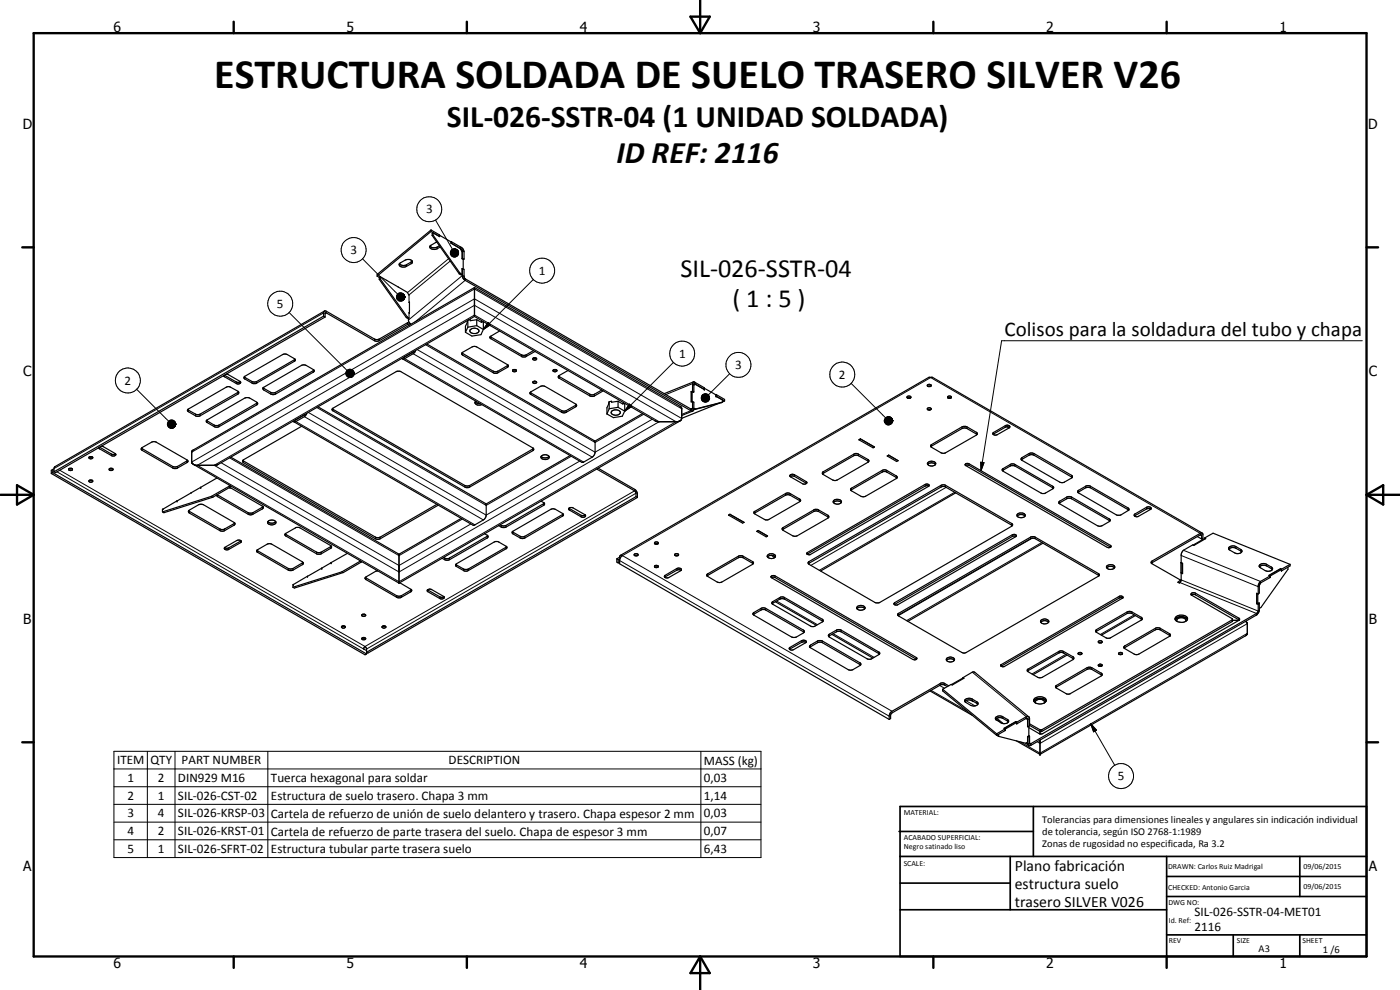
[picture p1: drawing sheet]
<svg xmlns="http://www.w3.org/2000/svg" width="420mm" height="297mm" viewBox="0 0 420 297" stroke-linecap="round" stroke-linejoin="round" font-family="sans-serif">
<g fill="none" stroke="#000" stroke-width=".35">
<path d="M119.9 79.1l1.7-1a1.38 1.38 0 0 1 2.2 .6l-.4 .4a3.3 3.3 0 0 1-2.7 1l-.8-.3zM123.7 78.4l-1.7 1a1.78 1.78 0 0 1-2.2-.2M129.1 73.8l-.1 .2a1.47 1.47 0 0 0 2.2 .6l.9-.5M129.4 69l2.5 1.5v.5l-2.5-1.5M129.4 69l-16.2 13.3v.5M129.4 69v.5M129.4 69.5l-16.2 13.3M129.7 70.7l8.1 11.5M130 70.5l8.1 11.5M130 70.5l-.3 .2M130 69.8v.7M130 69.8l-.3 .2v.7"/>
<path d="M130 69.8l1.9 1.2v-.4M131.1 72.6l-2 1.2M131.9 73.7a2.05 2.05 0 0 1-2.8 .1M131.9 70.6h.1M131.9 70.6l3.4 2M135.3 72.6v.3l2.8 1.6 .6 1.1v2l.3 .3M135.5 73h-.1M135.5 72.5v.5M135.5 72.5l-.2 .1M135.5 72.5l2.7 1.6M135.5 73l2.7 1.6M138.2 74.6l.6 .5v2.4"/>
<path d="M138.2 74.1l.7 .5 .3 .7 .1 2.4M138.2 74.1v.5M138.8 77.5l-.1 .1M138.8 77.5l.5 .2M139 77.9v2.8M139.3 77.7l-.3 .2M97.1 94.9l.1-1.4 .4-.2 .3 .1 15.1 8.5 .8-.2 8.5-4.9M97.1 94.9l.5 .2M97.1 94.9l-80.9 46.7M97.4 93.3l-80.9 46.7-.3 .6v1M97.6 95.1v-1.1l.2-.1 15.2 8.5 .8-.2 8.5-4.9M97.6 95.1l-80.9 46.7-.5-.2"/>
<path d="M113.2 82.8l.6 .4M113.8 83.8l8.2 11.5M113.8 83.2v.6M114.1 83.7l8.1 11.4M114.1 83.7l-.3 .1M114.1 83v.7M114.1 83l-.3 .2M114.1 83l2 1.2M116 84.1l3.6 2M119.5 86.1l2.7 1.6 .6 .9M122 95.3l.6 .3 .1 1 .6 .7M122.2 95.1l.6 .3"/>
<path d="M122.2 95.1l-.2 .2M122.3 96.8l.9 .4M122.3 97.3l.6 .2M122.3 96.8v.5M122.8 90.7l.1-.1-.1 3.2M122.8 90.7l.1 .1M137.8 82.2l.6 .3 .3-.2M138.1 82l.6 .3M138.1 82l-.3 .2M138.8 80.6v2.5l.8 1M138.8 82.7l.5 .1M138.8 80.6l.5 .2v2.4l.3 .5"/>
<path d="M138.8 80.6l-.1 .1M138.8 80.6l-.1 1.7M139.6 83.7v.4M139.6 83.7l67.7 39M139.6 84.1l67.7 39.1M140.4 96.1l-.7 1.8v1.8M140.4 96.1v2.1M140.4 98.2l-.7 1.5M141.1 98.9a1.68 1.68 0 0 1 2.7 .4 1.55 1.55 0 0 1-2.8-.1zM142.4 86.3l-84.4 48.7-.5 .7 .1 3.3 1.3 .6h5.7l.7-.2 77.1-44.4M142.4 86.3v8.7M142.4 86.3l61.7 35.6 .5 .6-.1 3.4-.5 .4-.8 .2-6.4-.1-54.4-31.4"/>
<path d="M143.1 95.9l-2 .3v-.3l-.6 .1M143.1 95.9l1.4 .8v-.3l.6 .3v2.1M143.1 95.9v1.8M143.1 97.7l2 1.1M143.1 97.7l-2.7 .5M145.1 98.8l-.8 1.6-2.7 .4-1.9-1.1M149.9 99.3l-2.7 1.6-.2 .3 .2 .4 9.5 5.5h1.1l2.8-1.6M67.3 112.6l3.8 2.1 1-.2M67.8 112.3h.6l3.6 2.1a.61 .61 0 0 1-.1 .8 .61 .61 0 0 1-.8-.1l-3.8-2.1-.2-.3M71.6 117.6l-11.7 6.7h-1.1l-2.5-1.4M73.4 113l11.6-6.7h1.1l2.5 1.5v.4l-.3 .2-11.4 6.7h-1.1l-2.4-1.5zM79 116.3l11.6-6.7h1.1l2.6 1.5v.4l-.3 .2-11.3 6.5-.6 .2-.8-.2-2.1-1.2-.3-.4z"/>
<path d="M88.5 107.8l-11.6 6.8h-1.1l-2.5-1.5M94.2 111l-11.7 6.8h-1.1l-2.5-1.5M120.7 107.5l.2 .2M124.2 105.4l-3 1.8M124.7 105.1l-.5 .9-2.9 1.7h-.4M128.1 103.2l50.2 29 .3 .6v2.9l-.3 1-.6 .5-2.7 1.5h-.4l-53.7-31M138.6 106l3.2-2h1.1l9.4 5.4 .3 .5-3.2 1.9-1 .2-9.6-5.4-.2-.3zM138.6 105.9l9.8 5.6 1-.1 3.1-1.8M147.1 101l9.6 5.6h1.1l2.3-1.4M154 111h-.1a.49 .49 0 0 0 .5 .6 .49 .49 0 0 0 .4-.6M154 111h.8M159.1 117.8l3.2-1.9h1.1l9.4 5.3 .2 .5-3 2-1.3 .1-9.4-5.4-.2-.2z"/>
<path d="M159.2 117.7l9.7 5.7 1.1-.2 3-1.8M160.1 114.5l-.2 .1a.53 .53 0 0 0 .6 .5 .53 .53 0 0 0 .5-.5l-.1-.1M160.1 114.5h.8M160.1 107.4h.8M160.1 107.4l-.2 .2a.62 .62 0 0 0 .6 .4 .62 .62 0 0 0 .6-.4l-.2-.2M165.9 111.1l.4-.2 .8 .1a.58 .58 0 0 1-.6 .6 .58 .58 0 0 1-.6-.5zM166.1 111h.9M167.6 112.8l9.8 5.6h.7l2.5-1.4M170.5 111.2l-2.8 1.6v.6l9.5 5.5h1.1l2.7-1.6M207.4 117.5v3.1l.4-.2M207.4 117.5l.1 .1M207.7 117.5l.4 .1"/>
<path d="M207.7 117.5l-.2 .2M207.7 117.5v3M207.8 117.3l.4 .3M207.8 117.3l-.4 .2M208.1 114.6l.5 .1M208.1 114.6l-.3 .5v2.2M208.1 114.6l-8.8 3.5M208.2 117.6l-.2 .1M208.2 115.6l.5-.3 2.7 1.6v-.4M208.6 115.2l-.4 .1v2.3M208.6 114.7l2.8 1.6v.5l-2.8-1.6M208.6 114.7v.5"/>
<path d="M211.4 116.5h.1M211.4 116.5l3.4 1.9M214.8 118.4v.5l2 1.1v.6M214.9 118.4v.5l2.6 1.4M214.9 118.4h-.1M214.9 118.4l2.6 1.4v.5M272.4 119.4h.8M272.4 118.9a.59 .59 0 0 1 .6-.1 .59 .59 0 0 1 .3 .5l-.8 .2-.3-.2zM278.3 115.5a.63 .63 0 0 1 .7-.2 .63 .63 0 0 1 .4 .5l-.8 .2-.3-.2zM278.5 115.9h.8M284.5 119.4l-.1-.1a.56 .56 0 0 1 .6-.5 .56 .56 0 0 1 .5 .5l-.1 .1M284.5 119.4h.9"/>
<path d="M26.8 137.1h.9M26.8 137.1l-.1 .2a.59 .59 0 0 0 .6 .4 .59 .59 0 0 0 .5-.5l-.1-.1M29.6 134.3l.1 .3 3.7 2.1a.81 .81 0 0 0 1.3-.4v-.2M29.9 134.2l3.7 2.1 1.1-.2M30.4 133.9l.6 .1 3.7 2.1M42.5 134.5l9.7 5.6 1.1-.1 3-1.9M42.5 134.4l3.2-1.8h1.1l9.3 5.4 .3 .5-3.1 1.9-1.1 .2-9.5-5.5-.3-.3zM56.3 122.9l11.9-6.9 .9 .1 2.5 1.5-.2 .6-11.5 6.6h-1.2l-2.3-1.4zM58 139.3l61.7 35.7M61.9 126.2l11.6-6.8h1.4l2.4 1.5v.4l-.3 .2-11.4 6.6-1.3-.1-2.3-1.3zM69.2 137.2l50.5 29.1M72.9 138.1l39.9 23.1h1.3l17-9.9"/>
<path d="M77.2 120.8l-11.6 6.8h-1.1l-2.5-1.4M88 126.4l.2 .1M88.2 126.5l53.7 31.1 .6-.1 2.6-1.5 .6-.7 .2-.7-.1-3.3M90.5 127.9l-17.4 10.1-.3 .6 40.3 23.2 1-.1 17.5-10.1M91.6 124.3l-3.1 1.7M92.1 124l-.8 1-2.5 1.5h-.6M95.4 122l50.4 29.3M99.8 122.6l40.1 23.2 1.1-.1 19.1-11.2M99.8 122.6l19.1-11.1 1.2-.1 39.8 23 .3 .5-.3 .3-18.9 10.9-1.1 .2-40-23-.3-.4zM142.6 120.6l.7 .4 .7 .1M142.8 120.4a.67 .67 0 0 0-.2 .7 .67 .67 0 0 0 .7 .4l1.3-.1M162.4 136.9a1.64 1.64 0 0 0 2.3 0"/>
<path d="M162.6 136.7a1.33 1.33 0 0 1 2.2 .7 1.57 1.57 0 0 1-2.5-.2zM171.1 136.7l-25.3 14.6M182.8 120.5l-.7 1.8v1.9M182.8 120.5v2.1M182.8 122.6l-.7 1.6M183.5 123.4a1.44 1.44 0 0 1 1.5-.5 1.44 1.44 0 0 1 1.1 1.1 1.45 1.45 0 0 1-1.5 .7 1.45 1.45 0 0 1-1.1-1.1zM185.5 120.4l1.4 .8v-.3l.6 .3v2.2M185.5 120.4l-2 .3v-.3l-.7 .1M185.5 120.4v1.8M185.5 122.2l2 1.2M185.5 122.2l-2.7 .4M187.5 123.4l-.7 1.5-2.7 .4-2-1.1"/>
<path d="M192.9 124.1l-14.4 8.3M204.1 126.3l-84.4 48.7M207.3 123.2l.5 .2M207.3 122.7v.5M207.7 122.7v.1M207.8 122.5l.4 .3M207.8 120.4v2.2l-.2 .2-.3-.1M207.8 123.4l-3.2 1.3M207.8 120.4l.4 .3v2.1M208.2 122.8l.2 .1M208.2 122.8l-.4 .6M208.2 122.5l.5 .2"/>
<path d="M208.7 122.7l-.3 .2M215.9 120.9l-11.3 4.6M216.8 120.6l-8.4 2.3M216.8 120.6l-8.1 2.1M217.5 120.3l-.7 .3M257.8 132l.4-.3 4.3 2.4-.5 .3zM258.2 131.7h.1M258.2 131.7l4.2 2.5M258.2 131.7l-.4 .3M260.6 138.6l-9.7 5.5-1-.1-3.1-1.8M260.6 138.6l.2-.4-.3-.3-3-1.7-.9-.1-9.6 5.5-.2 .6M260.7 138.6l-3.2-1.9h-1.1l-9.6 5.5"/>
<path d="M266.3 136.8l2.8 1.7 .4-.3M266.7 136.6l-.4 .2M266.7 136.6l2.8 1.6M266.7 136.6h.1M278.4 138.9a1.54 1.54 0 0 1 2.4 .2 1.37 1.37 0 0 1-1.3 .8 1.37 1.37 0 0 1-1.2-.9zM278.4 139.4a1.63 1.63 0 0 1 2.3 0M278.5 122.9h.8M278.5 122.9l-.2-.2a.59 .59 0 0 1 .6-.4 .59 .59 0 0 1 .5 .6h-.1M279.4 133.5l9.7-5.6 1.1 .2 3.1 1.9-.3 .6-9.3 5.3-1.3-.1-3-1.7zM289.8 139.2l1-.1 42.6 24.7a.74 .74 0 0 1-1.1 .4l-42.5-24.5-.2-.2zM289.8 139.7l.5-.2 .5 .1 42.5 24.6M293.2 130.3l-3.2-1.8h-1l-9.6 5.5"/>
<path d="M302.3 128.1l.5 .3M303 128.3a.53 .53 0 0 0-.1-.6 .53 .53 0 0 0-.6-.1l-4.3 2.4a.84 .84 0 0 0 1.3 .4l3.5-2M303 128.3l-.2 .1M303 128.3l-.5-.2-.8 .1-3.6 2.1M306.5 138l2.5-1.5h1.1l11.7 6.8M306.7 137.3l2.2-1.2h1.4l11.3 6.5 .2 .6-2.5 1.5h-1.1l-11.5-6.6-.3-.3zM15.4 142.1l94.1 54.4 .5-.3M15.8 140.8l-.4 .3v1M15.8 140.8l.4 .3M15.8 141.8l-.4 .3M15.8 140.8v1M15.8 141.8l94.2 54.4"/>
<path d="M20.7 140.6l-.1 .2a.56 .56 0 0 0 .6 .4 .56 .56 0 0 0 .5-.5l-.1-.1M20.7 140.6h.9M26.8 144.1h.9M26.8 144.1l-.1 .1a.53 .53 0 0 0 .6 .5 .53 .53 0 0 0 .5-.5l-.1-.1M32.8 140.7l.8-.2 .3 .3a.58 .58 0 0 1-.6 .4 .58 .58 0 0 1-.5-.5zM32.9 140.6h.9M48.9 152.8h.1M48.9 152.8h-.1v.8M53.2 150.3l-4.3 2.5M56.6 153.3l.2 .6 9.4 5.4 1.2-.1 3-1.7 .1-.5M56.6 153.2l9.8 5.7 .9-.1 3.1-1.9M56.6 153.3l3-1.9 1.1-.1 9.8 5.7"/>
<path d="M57.4 147.8v.1M63.4 148.9l.5 .3M63.4 148.9l-14.6 4.7M63.9 149.2l-14.7 4.6-.4-.2M65.1 143.4l-12 6.9M65.2 148.4l9.5 5.5h1l3.2-1.9M68.7 146.4l.8 .2 9.4 5.3 .1 .5-3.3 2h-1l-9.4-5.4-.3-.5M68.9 145.6v.2M68.9 145.8l.3 .2M68.9 145.8l-5.5 3.1M69.2 145.8v.2M69.2 146l-5.3 3.2"/>
<path d="M80.4 156.5a1.69 1.69 0 0 0 2.4 0M80.4 156.5a1.51 1.51 0 0 1 2.4 .3 1.51 1.51 0 0 1-2.5 0zM138.4 155.5l-18.7 10.8M153.8 159.5l11.8-6.8 1.1 .1 2.4 1.5v.4l-.3 .2-11.5 6.6h-1l-2.3-1.3-.3-.3zM162.4 150.4l1 .6-.3 .6-11.6 6.7a2.14 2.14 0 0 1-1.9-.6M163.4 151l-11.7 6.7-.7 .1-.9-.3M169 154.2l-11.9 6.9-.8-.1-2.6-1.4M170.6 152.6l.4-.3h.9l3.6 2.1 .3 .4a.91 .91 0 0 1-1.4 .3l-3.5-2.1zM170.8 152.5l3.8 2.2 1.1-.2M179.1 140.7l11.5 6.7 .3 .5v1.1M179.5 140.5l11.2 6.4 .6 1.1v1.3M190.9 149l.4 .3"/>
<path d="M190.9 149l-80.9 46.7 .4 .3 80.9-46.7M218.6 154.6l.5-.3 4.2 2.4-.4 .3zM219.1 154.3h.1M226.3 153.6l9.6-5.6h1.1l3.3 2.1-.3 .4-9.6 5.5-.8-.1-3-1.7zM227.1 159.4l.4-.2 2.9 1.6-.5 .3zM227.5 159.2v.1M227.5 159.2l-.4 .3M234.8 158.5l9.8-5.7 1 .2 2.9 1.6 .2 .3-.2 .5-9.4 5.4-1.2-.1-2.9-1.6zM237.1 143a.53 .53 0 0 1 .1-.6 .53 .53 0 0 1 .6-.1l.6 .1 3.5 2.1 .3 .3-.1 .2M237.1 143l3.8 2.2 1.2-.2M237.1 143l.5-.2 .8 .1 3.7 2.1M240.2 150.4l-3.2-1.9h-1.1l-9.6 5.6"/>
<path d="M248.7 155.3l-3.1-1.8-1-.2-9.7 5.6M250.1 150.8a1.59 1.59 0 0 1 2.4 0M250.2 150.2a1.33 1.33 0 0 1 2.3 .5 1.42 1.42 0 0 1-2.4-.3zM255.4 146.6l9.5-5.5h1.1l3.3 2-.3 .5-9.4 5.4-1.3-.1-2.9-1.7zM269.2 143.4l-3.2-1.8-.9-.1-9.8 5.6M278.7 145.9l-1-.1-35.4 20.5M286.8 147.9l-40.5 23.4M300.9 141.2l2.4-1.5h1.1l11.7 6.9M300.9 140.7l2.4-1.4 .9-.1 11.7 6.7 .3 .2v.4l-2.6 1.5-.9 .1-11.6-6.7-.3-.3zM303.8 157.7l-20.1-11.7h-.9l-40.2 23.2M305.3 154.3l.7-.4a1.47 1.47 0 0 1 1.7 .6 1.35 1.35 0 0 1-2 .7l-.4-.2zM305.3 154.9a1.69 1.69 0 0 1 2.3 0"/>
<path d="M317.8 150.6l2.5-1.5h1.1l11.5 6.6 .3 .2v.4l-2.4 1.4-.7 .2-.8-.2-11.3-6.5-.2-.2zM317.8 151l2.5-1.4 .9-.1 11.9 6.8M323.5 147.7l2.3-1.4h1.4l11.5 6.8M323.5 147.2l2.5-1.4h1.1l11.4 6.6 .3 .6-2.3 1.5-1.3 .1-11.7-6.8zM344.8 152.6l.5 .3M345.3 152.9l-3.7 2.1-1.1-.2M345.4 152.8l-.5-.2-.8 .1-3.6 2.1M345.4 152.8l.1-.1a.87 .87 0 0 0-1.4-.5l-3.5 2-.2 .3 .1 .3M345.4 152.8l-.1 .1M360.8 159.9l-80.9-46.7h-1.1l-92.6 53.4M67.4 164.3l3.7-2.1a.84 .84 0 0 1 1.3 .4l-3.7 2.2a.81 .81 0 0 1-1.4-.4zM72.3 162.2l-3.8 2.3-1.1-.2"/>
<path d="M77.1 165.1l9.6 5.5h1l3.3-1.8M77.2 165l3.1-1.8h1.1l9.4 5.4 .2 .5-3.1 2-1 .1-9.7-5.5zM85.5 160.2l3.3-1.9h1.1l9.4 5.4 .2 .5-3.1 2h-1.2l-9.4-5.4-.3-.2zM85.6 160.2l9.6 5.5h1.2l3-1.8M88.1 175.3l-.2 .9M99.4 168.8l-11.4 6.6M102.6 171.6l.4 .2M102.6 171.6l-14.7 4.6M103 171.8l-14.7 4.6-.4-.2M104.3 166l-5 2.8M108 168.4l.4 .3M108 168.2v.2"/>
<path d="M108 168.4l-5.4 3.2M108.4 168.4v.3M108.4 168.7l-5.4 3.1M109.6 173.3l9.6 5.5h1.1l3.2-1.9M113.4 171.3l-.6 .1-3 1.7-.3 .5 9.9 5.8 .9-.1 3-1.7 .2-.6M119.7 166.3v8.7M120 174.8l3.5 2.2M128.3 177l1.1-.2 3.9 2.4a.91 .91 0 0 1-1.3 .4l-3.7-2.1zM128.3 177l3.9 2.2h.7l.3-.2M136.8 169.4l11.9-6.9 .9 .1 2.5 1.5v.4l-.3 .2-11.6 6.7-.9-.1-2.3-1.3zM145.4 160.1l.9 .6v.6l-11.4 6.6-.8 .2-1.4-.6M146.4 160.8l-11.7 6.8h-.6l-1-.3"/>
<path d="M152 164l-11.6 6.8h-1.1l-2.5-1.5M185.1 167.7l.4 .2M185.1 167.7v1l.4 .2M185.5 167.9v1M186 167.2l.2 .1M186 167.2l-.9 .5M186 168.7l-.5 .2M186.1 167.6l-.6 .3M186.3 166.6l-.3 .6M186.3 166.6l.5 .1-.2 .1a2.11 2.11 0 0 0-.6 2.4l80.9 46.7M190.5 166.7l-.2-.2a.59 .59 0 0 1 .6-.4 .59 .59 0 0 1 .6 .5l-.2 .1M190.5 166.7h.8"/>
<path d="M196.5 163.2h.9M196.5 170.2l-.1-.2a.57 .57 0 0 1 .6-.4 .57 .57 0 0 1 .5 .5l-.1 .1M196.5 163.2l-.1-.2a.56 .56 0 0 1 .6-.4 .56 .56 0 0 1 .5 .5l-.1 .1M196.5 170.2h.9M199.5 172.7l3.6-2.1 .6-.2 .7 .3 .1 .3-.2 .2-3.6 2.1a.74 .74 0 0 1-.8 .1 .74 .74 0 0 1-.4-.7zM202.6 166.7l-.1-.2a.59 .59 0 0 1 .6-.4 .59 .59 0 0 1 .5 .5l-.1 .1M202.6 166.7h.9M204.4 171.2l-1.1-.2-3.8 2.2M212.2 172.3l9.6-5.5h1l3.3 2-.3 .5-9.3 5.4-1.3-.1-3-1.7zM226 169.2l-3.2-1.9h-1l-9.6 5.5M230.3 167.1a1.67 1.67 0 0 1 2.4 0M230.3 166.6l.7-.4h.8l.9 .6a1.31 1.31 0 0 1-1.2 .8 1.31 1.31 0 0 1-1.2-.8z"/>
<path d="M231.3 173l.5-.3 .8 .1 42.4 24.5a.53 .53 0 0 1-.1 .7 .53 .53 0 0 1-.8-.1l-42.5-24.5zM231.5 173.3h1.1l42.4 24.5M231.6 166.6l.8 .7M242.2 165.9l35.5-20.6 .7-.1 .4 .3-.1 .4-35.4 20.4a.76 .76 0 0 1-1.2-.3zM242.6 168.6l40.4-23.1h.7l20.2 11.9-.3 .5-40 23-1-.1-19.8-11.5-.3-.3zM304.8 161a.53 .53 0 0 0-.1-.7 .53 .53 0 0 0-.7 .1l-35.5 20.4-.2 .4 .1 .2M304.8 161l-35.5 20.5-.9-.1M304.9 161l-.3-.2-.8 .2-35.4 20.4M313 163l-40.6 23.4M329.8 172.8l-19.1-11.2-.8-.1-40.4 23.2M332.1 170.3a1.76 1.76 0 0 1 2.4 0M332.3 169.7a1.78 1.78 0 0 1 2.2 .3 1.36 1.36 0 0 1-1.9 .7l-.5-.5z"/>
<path d="M336.9 179.5l-.3-.2-.7 .2-35.5 20.4M337 179.5a.64 .64 0 0 0-.4-.7 .64 .64 0 0 0-.7 .1l-35.5 20.5v.5M337 179.5l-35.5 20.4h-1.1M354.3 174v.5M354.3 174l-.8 .7 .5 .2 .3-.4M354.3 174.5l-.4 .4M354.4 168.8h.1M354.4 168.8l.3 .2M354.4 168.8v3l.3 .2M354.5 172l-.2 2.5M354.6 171.9l-.1 .1M354.7 169v3"/>
<path d="M354.7 169h.1M354.9 171.8l-.2 .2M357.5 178.6l.7-.3 .6 .2 13.1 7.6M359.4 161l1.2 .7M360.6 161.7l.4-.2v-1.2l-.5-.4-15 8.7v.4l.3 .2 8.5 4.8M360.6 161.7v-1l-.3-.3-14.7 8.6M361.5 161.6l-3.4 1.9M361.5 161.6l.2 .1M361.5 161.4l.4 .2-3.6 2.1-.3-.2-2.8 1.6-.5 .6-.2 .7v2.5l.4 .1v3.1l-.4-.1M361.5 161.4v.2M361.5 161.4l2.6-1.4 23.1 9.3M368.8 164.8l.1-.2a1.86 1.86 0 0 1 2-.1l1.7 1.1"/>
<path d="M368.8 164.2a1.9 1.9 0 0 1 2.1-.2l1.5 .8a.62 .62 0 0 1 .3 .8 .62 .62 0 0 1-.7 .4h-1.3l-1.8-1-.2-.4zM377.5 178.2v2.9M377.6 178.2l-.5-.2v3.1M378 170.1a1.75 1.75 0 0 1 2.1-.3l1.7 1.1M378 169.5a1.85 1.85 0 0 1 2.1-.2l1.6 .9 .2 .4a1.49 1.49 0 0 1-2.2 .6l-1.7-1.1zM378.3 174.9l-.4 .8v2.2l-.3 .3M378.3 174.5l-.7 1v2.7M378.3 174.5v.4M378.4 174.9l-.5 .7M381.1 172.8l-2.8 1.7M381.1 173.2l.1 .1M381.1 172.8h.1"/>
<path d="M381.2 172.8l-.1 .5-2.8 1.6M384.3 170.6l-3.5 2 .3 .2M384.3 170.6v.2M384.3 170.6l.3 .2M384.5 171.2l.1 .1M384.5 170.9l-.3-.2-3.3 2M384.5 170.9l-3.3 1.9M384.5 170.9l.1 .3M384.6 170.8v.5M386.5 170.2v.6l-8.1 11.5-.5 .2M387.2 169.3l-2.6 1.5M387.2 169.3v.5l-2.6 1.5"/>
<path d="M102.6 187.9h.9M102.6 187.9l-.1 .1a.53 .53 0 0 0 .5 .5 .53 .53 0 0 0 .6-.5l-.1-.1M108.5 191.6a.7 .7 0 0 1 1.3 .1l-.4 .2h-.5zM108.5 184.5l.4-.2 .8 .1a.58 .58 0 0 1-.6 .6 .58 .58 0 0 1-.6-.5zM108.7 184.4h.8M108.7 191.4h.8M110 195.2l-.9-.5 .4-.7 .5 .7v1.5M114.8 187.9h.8M114.8 187.9a.48 .48 0 0 0 .2 .6 .48 .48 0 0 0 .6-.2l.2-.1-.2-.3M226 184l2.5-1.5h1.1l11.5 6.6 .2 .6-2.3 1.4h-1.4l-11.3-6.5-.3-.2zM226.1 184.4l2.4-1.5h1.1l11.7 6.8M231.7 180.7l2.7-1.6h.7l11.7 6.7 .2 .5-2.5 1.6-.9 .1-11.7-6.7-.2-.2z"/>
<path d="M231.7 181.1l2.7-1.5 1 .1 11.6 6.8M232.7 180.6l12.3 7M241.9 192.8l-3.9 2.2-1.1-.2M241.9 192.8l.1-.4-.2-.2h-1.2l-3.7 2.2v.4M241.9 192.8l-.5-.2-.8 .1-3.6 2.1M243 193.8l2.4-1.5h1.4l11.3 6.6 .2 .6-2.5 1.5h-1.1l-11.5-6.6-.2-.2zM243 194.2l2.5-1.5h1.1l11.7 6.8M248.7 190.9l2.5-1.4 .8-.1 11.9 6.9M248.9 190.3l2.3-1.3h1.1l11.4 6.6 .3 .2v.4l-2.6 1.5h-1l-11.5-6.6-.3-.3zM249.7 190.3l12.2 7.1M257.2 182.1a1.32 1.32 0 0 1 1.3-.5 1.32 1.32 0 0 1 1.1 .9 1.51 1.51 0 0 1-2.5-.1zM257.2 182.6a1.63 1.63 0 0 1 2.3 0"/>
<path d="M269.5 184.1l40.4-23.1 .8 .2 19.2 11.2-.3 .5-40.1 23.1-.9-.3-18.9-10.9-.3-.3zM284 198.1a1.69 1.69 0 0 1 2.4 0M284.2 197.5a1.41 1.41 0 0 1 2.3 .5 1.4 1.4 0 0 1-2.5-.2zM312.3 186.7a1.69 1.69 0 0 1 2.4 0M312.5 186.1a1.41 1.41 0 0 1 2.2 .5 1.42 1.42 0 0 1-2.4-.2zM320.2 196.6l-10.2 5.8M322.2 197.7l-3-1.8-1.2-.1-9.6 5.6M323.7 196.3h.9M323.7 196.3l-.2-.2a.65 .65 0 0 1 .6-.4 .65 .65 0 0 1 .6 .4l-.1 .2M328.8 189.1l9.6-5.6h1.1l3 1.7 .3 .4-.1 .4-9.8 5.5-.8-.1-3-1.7-.3-.2zM329.8 192.3h.8l.2 .4-.3 .2h-.6l-.3-.2zM329.8 192.8h.8"/>
<path d="M329.8 199.9l-.1-.1a.53 .53 0 0 1 .5-.5 .53 .53 0 0 1 .5 .5l-.1 .1M329.8 199.9h.8M335.9 196.3h.8M335.9 196.3h-.2a.55 .55 0 0 1 .6-.6 .55 .55 0 0 1 .5 .6h-.1M337.3 194l9.6-5.6h1.1l3 1.7 .3 .4-.2 .3-9.5 5.5h-1.2l-3-1.8zM340.7 184.7l-10.2 5.9M342.7 185.9l-3-1.8-1-.2-9.8 5.7M351.2 190.8l-3.2-1.9h-1.1l-9.6 5.6M352.7 185.9a2.37 2.37 0 0 1 3.7 0M353 185a2.54 2.54 0 0 1 3.4 .4 1.74 1.74 0 0 1-2.5 1.2l-1.2-.6-.1-.4zM353.3 186.4a.86 .86 0 0 1 .2-.9 .86 .86 0 0 1 .9-.2 1.01 1.01 0 0 1 1.4 1.1M369.9 186.1h1.9"/>
<path d="M369.9 185.8l-57.2 33.1-.5 .1-3.2-1.8M371.8 186.1l-58.8 34-1 .1-3.2-1.9M371.9 186.1l.1-.4-.2-.2-13-7.5a.78 .78 0 0 0-.8-.2 .78 .78 0 0 0-.5 .6l12.3 7.2 .1 .8-57.2 33.1h-.6M371.9 186.1h-.1M373.8 186.4l.5 .7v2.9l-.5 .8-61.7 35.6M377.1 184.1v.4M377.1 184.1l-67.7 39M377.1 184.5l-67.7 39.1M377.1 181.1l.5 .2M377.2 181l.3 .1M377.3 181l-.2 .1M377.6 183.3l-.5 .8"/>
<path d="M377.6 181.3v2M377.7 181h.2M377.9 181l-.4 .1M377.9 183l-.3 .3M377.9 183l-.1 .7-.7 .8M377.9 181v2M377.9 181l-.3 .3M279.1 207.3l12.8 7.4M282.9 206.8v.5l16.2 13.3M282.9 206.8l16.2 13.4M284.3 206l-1.1-.6-1.1 .2-14.5 8.4-.3 .5v1.1l-.4 .3M284.8 205.8l-1.4-.8h-1.1l-14.8 8.5-.6 1.1v1.3"/>
<path d="M289 203.3l2.8-1.6h.8l16.2 13.4M289 203.3l.3 .2-3.5 2-.4-.1-2.5 1.4M289 203.3v.2M289.1 203.6l-.1-.1-3.5 1.9M289.6 210.5a1.75 1.75 0 0 1 2.1-.3l1.7 1.1M289.6 209.9a1.96 1.96 0 0 1 2.1-.2l1.8 1.2a1.47 1.47 0 0 1-2.2 .7l-1.6-.9-.2-.3zM291.3 210.1l.7 .4M292 210.4v.1M292.1 210.4l-.1 .1M298.8 215.8a1.06 1.06 0 0 1 .5-1 1.06 1.06 0 0 1 1.2 .1l2 1.1 .2 .6M298.8 215.8l.9-.5a3.3 3.3 0 0 1 2.6 1l.4 .3M298.8 215.8l1.7 1.1"/>
<path d="M298.9 215.6l1.6 1.3M301.7 218.7v.5l-2.6 1.4M301.7 218.7l-2.6 1.5M301.7 218.7h.1M301.7 219.1h.1M301.7 219.1v.1M302.7 216.6a1.8 1.8 0 0 1-2.2 .3M304.9 216.5l-3.6 2 .4 .2M304.9 216.5v.2M304.9 216.5l.3 .2M305.1 217.1l.1 .1M305.1 216.8l-3.4 1.9"/>
<path d="M305.1 216.8l-.3-.2-3.4 2M305.1 216.8v.3M305.2 216.7v.5M307.9 215.6l.5 .3 .1 2.1M308 215.5l.4 .1 .1 .2v2.2M308 215.1h.8M308 215.1l-2.8 1.6M308 215.5l-2.8 1.7M308 215.1v.4M308.3 201l9.7-5.6 1.2 .1 2.8 1.6 .3 .3-.3 .5-9.4 5.4-1.2-.1-3-1.7zM308.4 217.9l.1 .1M308.8 215.1l.2 .5v2.2l-.5 .2"/>
<path d="M308.8 217.9v2.9M309 217.6l3.1 1.9M310.3 210.4a2.45 2.45 0 0 1 3.6 0M310.5 209.5a2.33 2.33 0 0 1 3.5 .6 2.22 2.22 0 0 1-3.7 .3l-.1-.3zM310.8 210.9a.79 .79 0 0 1 .9-1.1h.8l.7 .3 .3 .3-.1 .5M312.1 219.5v.7M316.9 205.7l9.7-5.5 1 .1 3.2 2-.3 .5-9.4 5.4h-1l-3.2-1.8zM330.7 202.6l-3.2-1.9h-1.1l-9.5 5.6M299.1 220.2v.4M299.4 220.5v.3l.3 .1M299.7 220.3v.6M305 222.3l7.1 4.1"/>
<path d="M307.9 223l.7 .6M308.4 221l.1 .1M308.5 221.1l.1 2.4 .4 .3 .4-.2M308.8 220.7l.2 .2M308.8 220.8l-.4 .2v1.7l-.6 .3-8.1-2.1M309 223l-.5 .2M309 220.9v2.3M309 220.9l-.5 .2M309 223.2h.1M309.4 223.1v.5M309.4 223.1l-.3 .1M312.1 222v4.4"/>
</g>
<g fill="none" stroke="#000" stroke-width=".3">
<path d="M108.8 77.6l10.5 10.6M122 79.4v.5M123.4 78.6v.5M130.7 66l5.1 8.8M131.2 74.1v.5M134.6 77.6l-12.3 10.2M135.1 78.3l-12.4 10.2M135.2 75.7l2.4 .2-2.4 .1zM135.2 76l2.4-.1-2.4 .4zM135.2 75.9h2.4M135.2 75.5l2.4 .4-2.4-.2zM135.2 76.3l2.4-.4-2.3 .6z"/>
<path d="M135.3 75.2l2.3 .7-2.4-.4zM135.3 76.5l2.3-.6-2.1 .9zM135.5 75l.2-.2 1.9 1.1zM135.5 75l2.1 .9-2.3-.7zM135.5 76.8l2.1-.9-1.9 1zM135.7 74.8l.2-.1 1.7 1.2zM135.7 76.9l1.9-1-1.7 1.1zM135.9 74.7l.3-.1 1.4 1.3zM135.9 77l1.7-1.1-1.4 1.2zM136.2 74.6h.3l1.1 1.3zM136.2 77.1l1.4-1.2-1.1 1.2zM136.5 74.6l.2 .1 .9 1.2z"/>
<path d="M136.7 74.7l.9 1.2zM137 74.8l.6 1.1zM137.2 74.9l.4 1zM137.4 75.1l.2 .8zM137.5 75.4l.1 .5zM137.6 75.9l-.9 1.2h-.2zM137.6 75.9l-.9 1.2zM137.6 75.9l-.6 1.1zM137.6 75.9l-.4 .9zM137.6 75.9l-.2 .7zM137.6 75.9l-.1 .5zM137.6 75.9v.3z"/>
<path d="M138.2 74.6v.1M138.6 75.4l.7 .1M86.8 93.8l17.4 17.4M97.1 93.9l-80.9 46.7M97.9 93.9l-.3 .2M119 89l2.5 .1-2.5 .1zM119 89.2l2.5-.1-2.5 .4zM119 89.1h2.5M119 88.7l2.5 .4-2.5-.1zM119 89.5l2.5-.4-2.3 .7zM119.2 88.5l2.3 .6-2.5-.4zM119.2 89.8l2.3-.7-2.2 .9z"/>
<path d="M119.3 88.3l.2-.2 2 1zM119.3 88.3l2.2 .8-2.3-.6zM119.3 90l2.2-.9-2 1.1zM119.5 88.1l.2-.2 1.8 1.2zM119.5 90.2l2-1.1-1.8 1.2zM119.7 87.9h.3l1.5 1.2zM119.7 90.3l1.8-1.2-1.5 1.2zM120 87.9h.3l1.2 1.2zM120 90.3l1.5-1.2-1.2 1.2zM120.3 87.9h.3l.9 1.2zM120.6 87.9l.9 1.2zM120.8 88l.7 1.1z"/>
<path d="M121 88.2l.5 .9zM121.2 88.3l.3 .8zM121.4 88.6l.1 .5zM121.5 89.1l-.9 1.2h-.3zM121.5 89.1l-.9 1.2zM121.5 89.1l-.7 1.1zM121.5 89.1l-.5 1zM121.5 89.1l-.3 .8zM121.5 89.1l-.1 .6zM121.5 89.1l-.1 .3zM122.8 88.6v2.1M122.8 93.8l-.2 1.8"/>
<path d="M138.8 82.7l-16.2 13.3M139.6 84.1l-15.1 12.5M146.5 96.7l.7 .8-2.1 1.3zM160.1 83.9l-15 14.9M41 116.8l9.6 9.6M67.3 112.6v.4M70.9 114.6v.5M71.4 117.7v.5M73.5 113.2v.5M75.6 114.5v.4M77 114.5v.4M79.2 116.5v.5"/>
<path d="M81.3 117.7v.5M82.7 117.7v.5M88.3 107.9v.5M94 111.2v.5M103.8 111.9l2.5 .2-2.5 .1zM103.8 112.2l2.5-.1-2.5 .3zM103.8 112h2.5M103.8 111.6l2.5 .5-2.5-.2zM103.8 112.4l2.5-.3-2.3 .6zM104 111.4l2.3 .7-2.5-.5zM104 112.7l2.3-.6-2.2 .8zM104.1 111.2l.2-.2 2 1.1z"/>
<path d="M104.1 111.2l2.2 .9-2.3-.7zM104.1 112.9l2.2-.8-2 1zM104.3 111l.3-.1 1.7 1.2zM104.3 113.1l2-1-1.7 1.1zM104.6 110.9l.2-.1 1.5 1.3zM104.6 113.2l1.7-1.1-1.5 1.2zM104.8 110.8h.3l1.2 1.3zM104.8 113.3l1.5-1.2-1.2 1.2zM105.1 110.8h.3l.9 1.3zM105.4 110.8l.2 .1 .7 1.2zM105.6 110.9l.7 1.2zM105.8 111.1l.5 1z"/>
<path d="M106 111.3l.3 .8zM106.2 111.5l.1 .6zM106.3 112.1l-.9 1.1-.3 .1zM106.3 112.1l-.9 1.1zM106.3 112.1l-.7 1.1zM106.3 112.1l-.5 .9zM106.3 112.1l-.3 .7zM106.3 112.1l-.1 .5zM106.3 112.1l-.1 .2zM112.4 101.7v.5M113.8 101.7v.5M121.4 107.1h.1"/>
<path d="M121.4 107.6l53.8 31M123.9 105.6l.1 .1M124 106.1l53.7 31.1M125.2 104.9l53.4 30.8 17.2-9.9M127.7 103.4l50.9 29.4 14.6-8.5M138.8 106v.6M147.4 101.1v.5M148 111.4v.4M149.4 111.4v.4M152.3 109.7v.5M156.5 106.5v.4M157.9 106.5v.4"/>
<path d="M159.3 117.9v.5M167.8 113v.5M177 118.3v.5M178.4 118.3v.5M202.1 108.8l-14.6 14.6M207.5 117.7v2.9M208.6 115.2l-.4 .2-.4-.3-8 3.3M210.5 119.3l2.4 .1-2.4 .1zM210.5 119.5l2.4-.1-2.4 .4zM210.5 119.4h2.4M210.5 119l2.4 .4-2.4-.1zM210.5 119.8l2.4-.4-2.3 .7z"/>
<path d="M210.6 118.7l2.3 .7-2.4-.4zM210.8 118.5l.2-.1 1.9 1zM210.8 118.5l2.1 .9-2.3-.7zM211 118.4l.2-.2 1.7 1.2zM211.2 118.2h.3l1.4 1.2zM211.5 118.2h.2l1.2 1.2zM211.7 118.2h.3l.9 1.2zM212 118.2l.3 .1 .6 1.1zM212.3 118.3l.6 1.1zM212.5 118.4l.4 1zM212.7 118.7l.2 .7zM212.8 118.9l.1 .5z"/>
<path d="M212.9 119.4l-.9 1.2h-.3zM212.9 119.4l-.6 1.1-.3 .1zM212.9 119.4l-.6 1.1zM212.9 119.4l-.4 1zM212.9 119.4l-.2 .7zM212.9 119.4l-.1 .5zM212.9 119.4v.3zM219 112.1l-6.5 6.4M255.4 115l10.4 10.3M408.8 102.2h-108.2l-6.2 39M29.9 134.2v.5M33.4 136.2v.5"/>
<path d="M42.7 134.6v.5M50.2 127.1l2.5 .2-2.5 .1zM50.2 127.4l2.5-.1-2.4 .4zM50.2 127.3h2.5M50.3 126.9l2.4 .4-2.5-.2zM50.3 127.7l2.4-.4-2.3 .6zM50.4 126.6l2.3 .7-2.4-.4zM50.4 127.9l2.3-.6-2.1 .8zM50.6 126.4l.2-.2 1.9 1.1zM50.6 126.4l2.1 .9-2.3-.7zM50.6 128.1l2.1-.8-1.9 1zM50.8 126.2l.2-.1 1.7 1.2z"/>
<path d="M50.8 128.3l1.9-1-1.7 1.1zM51 126.1l.3-.1 1.4 1.3zM51 128.4l1.7-1.1-1.4 1.2zM51.3 126h.3l1.1 1.3zM51.3 128.5l1.4-1.2-1.1 1.2zM51.6 126l.2 .1 .9 1.2zM51.8 126.1l.9 1.2zM51.8 140v.4M52.1 126.2l.6 1.1zM52.3 126.3l.4 1zM52.5 126.5l.2 .8zM52.6 126.7l.1 .6z"/>
<path d="M52.7 127.3l-.9 1.2h-.2zM52.7 127.3l-.9 1.2zM52.7 127.3l-.6 1.1zM52.7 127.3l-.4 .9zM52.7 127.3l-.2 .7zM52.7 127.3l-.1 .5zM52.7 127.3v.3zM53.3 140v.4M56.1 138.3v.5M56.5 123.1v.4M58.7 124.2v.6M59.2 139.6l83.2-48 60.5 34.9-83.2 48z"/>
<path d="M60.1 124.2v.6M62.2 126.3v.5M64.3 139.6l78.1-45.1 55.4 32-78.1 45.1zM64.3 127.6v.4M65.7 127.6v.4M66.4 138.9l53.3 30.8 21.6-12.5M68.9 137.4l50.8 29.3 19.1-11M73.1 138.3v.5M77 121v.5M88.7 125.9l.1 .1M88.8 126.5l53.7 31M91.3 124.5h.1"/>
<path d="M91.3 125l53.8 31M92.5 123.7l53.4 30.9 28.1-16.3M95.1 122.3l50.8 29.3 25.5-14.7M99.9 122.8v.5M159.9 134.7v.5M168.6 123.2v.5M170 123.2v.5M172.8 121.6v.4M188.9 121.2l.7 .8-2.1 1.4zM204.6 125.6l-62.2-35.9-84.9 48.9M204.6 122.6l-62.2-35.9-84.9 49M207.3 123.2l-2.7 1.1"/>
<path d="M207.8 122.5l-.5 .2M210.6 120.1l2.3-.7-2.1 .9zM210.8 120.3l2.1-.9-1.9 1zM211 120.4l1.9-1-1.7 1.2zM211.2 120.6l1.7-1.2-1.4 1.2zM211.5 120.6l1.4-1.2-1.2 1.2zM256.2 136.3v.4M257.6 136.3v.4M260.5 137.9v.4M265.4 126.1l2.5 .1-2.5 .2zM265.4 126.4l2.5-.2-2.4 .5zM265.4 126.2h2.5"/>
<path d="M265.5 125.9l2.4 .3-2.5-.1zM265.5 126.7l2.4-.5-2.3 .7zM265.6 125.6l2.3 .6-2.4-.3zM265.6 126.9l2.3-.7-2.1 .9zM265.8 125.4l.2-.2 1.9 1zM265.8 125.4l2.1 .8-2.3-.6zM265.8 127.1l2.1-.9-1.9 1.1zM266 125.2l.2-.1 1.7 1.1zM266 127.3l1.9-1.1-1.7 1.2zM266.2 125.1l.2-.1 1.5 1.2zM266.2 127.4l1.7-1.2-1.5 1.3zM266.4 125h.3l1.2 1.2z"/>
<path d="M266.4 127.5l1.5-1.3-1.2 1.3zM266.7 125l.3 .1 .9 1.1zM267 125.1l.9 1.1zM267.2 125.1l.7 1.1zM267.5 125.3l.4 .9zM267.6 125.5l.3 .7zM267.8 125.7l.1 .5zM267.9 126.2l-1.2 1.3zM267.9 126.2l-.9 1.2zM267.9 126.2l-.7 1.1zM267.9 126.2l-.4 1zM267.9 126.2l-.3 .8z"/>
<path d="M267.9 126.2l-.1 .6zM267.9 126.2v.3zM279.6 133.4v.5M288.7 128.1v.5M290.2 128.1v.5M290.8 139.1v.5M293 129.7v.5M294.3 138.7l1 .1-.9 2.4zM298.2 129.8v.4M301.7 127.7v.5M303.2 139.4v.4M304.6 139.4v.4"/>
<path d="M306.7 137.3v.5M308.9 136.1v.5M310.3 136.1v.5M17.1 141.6l92 53.1M17.9 141.1l91.6 52.9 80.9-46.7M56.8 153.4v.5M65.3 148.5v.5M66 158.7v.5M67.4 158.7v.5M70.3 157.1v.5M74.5 153.8v.5M75.9 153.8v.5"/>
<path d="M78.7 152.2v.5M139.5 145.7v.4M141 145.7v.4M150.4 157.6v.6M151.8 157.6v.6M154 159.7v.5M163.1 151.1v.5M168.8 154.4v.5M170.9 152.6v.4M174.4 154.6v.5M190.9 148l-80.9 46.7M226.6 153.4v.5"/>
<path d="M235 158.3v.5M235.7 148.1v.5M237.1 148.1v.5M238.4 142.4v.5M240 149.7v.5M241.9 144.5v.4M244.3 153v.5M245.6 153v.5M247 141.6v.4M248.5 154.6v.5M255.6 146.5v.4M264.7 141.1v.5"/>
<path d="M266.1 141.1v.5M269 142.8v.5M277.7 145.3v.5M282.4 145.6v.5M283.8 145.6v.5M284 146.2l-40.6 23.4M286.5 147.7l-40.6 23.4M301.1 140.6v.5M303.6 157.1v.5M315.9 145.9v.4M318 150.4v.5M320.2 149.1v.5"/>
<path d="M321.6 142.6v.5M321.6 149.1v.5M323.7 147.1v.5M325.8 145.9v.4M327.2 145.9v.4M332.9 155.7v.5M338.5 152.4v.5M340.6 154.2v.5M344.1 152.2v.5M68.7 164.4v.4M72.2 162.3v.5M77.3 165.3v.4"/>
<path d="M85.8 160.4v.4M86.5 170.6v.5M87.9 170.6v.5M90.8 168.9v.5M95 165.7v.5M96.4 165.7v.5M99.3 164v.5M109.8 173.4v.5M112.7 161.2v.5M114.1 161.2v.5M119 178.7v.5M120.5 178.7v.5"/>
<path d="M123.3 177.1v.5M128.4 177v.5M132 179.1v.5M133.5 167.4v.5M134.9 167.4v.5M137 169.5v.5M139.1 170.7v.5M140.5 170.7v.5M146.2 160.9v.5M151.8 164.2v.5M156.1 160.9v.5M157.5 160.9v.5"/>
<path d="M186 168.2l80.9 46.7M199.6 172.6v.5M203.1 170.6v.5M212.4 172.2v.4M221.6 166.9v.4M223 166.9v.4M225.8 168.5v.5M232.6 172.8v.5M234 179.3v.4M235.4 179.3v.4M242.3 165.8v.4M242.8 168.5v.5"/>
<path d="M303.8 160.4v.6M309.3 161.2v.4M309.8 161.5l-40.2 23.2M310.7 161.2v.4M312.7 162.8l-40.6 23.4M329.6 172.1v.5M333.2 163.6v.5M335.9 178.9v.6M345.8 168.3v.5M354.1 174.8l23 9.3M354.5 174l23.1 9.3M354.5 166.7l23.1 9.3 .3-.3"/>
<path d="M355.2 165.1l23.1 9.4M358.8 178v.5M360.2 160l-80.9-46.7-92.5 53.4 80.9 46.7M360.2 160.5l.4 .2M370.9 164v.5M372.4 164.8v.5M377.2 178.1v2.9M380.1 169.3v.5M381.5 170.1v.5M226.3 183.8v.5M228.4 182.5v.5M229.8 182.5v.5"/>
<path d="M231.9 180.5v.5M233.1 180.3l12.3 7.2M237.1 194.3v.4M240.6 192.2v.5M241.1 189.1v.5M243.2 193.5v.6M245.4 192.3v.5M246.8 185.8v.5M246.8 192.3v.5M248.9 190.3v.5M250 190.1l12.3 7.1M251 189.1v.5"/>
<path d="M252.4 189.1v.5M258.1 198.9v.5M263.7 195.6v.5M268.5 180.8v.6M269.7 184v.5M275 197.3v.5M300.5 199.4v.5M317.8 195.5v.4M319.2 195.5v.4M319.9 196.3l-10.2 5.9M322 197.1v.5M329.1 188.9v.5"/>
<path d="M337.6 193.8v.5M338.3 183.6v.5M339.7 183.6v.5M340.4 184.5l-10.2 5.9M342.5 185.2v.5M346.7 188.5v.5M348.2 188.5v.5M351 190.1v.5M369.8 186v.5M371.8 185.5v.5M374.3 190l-62.2 36-5.8-3.4M374.3 187.1l-62.2 36-.8-.6"/>
<path d="M279.4 207.1l10.8 6.3M282 205.7l1.5 .8M282.1 205.1v.5M283.5 205.1v.5M289.9 210.2l2.7 1.6M291.7 209.7v.5M291.8 201.7l16.2 13.4M293.1 210.6v.4M299.2 215.5l1.9 1.6M300.9 215.1v.4M302.3 215.9v.4M308.1 215.5l.4 .3 .5-.2"/>
<path d="M308.6 200.7v.5M312.1 218.9v.6M312.7 218.9v.6M317.1 205.7v.4M326.3 200.3v.5M327.4 217.2l1.7 1.9-.9 .5zM327.4 217.2l7.1 12.4M327.6 200.3v.5M330.5 202v.5M34.2 225.4h194.2v31.9h-194.2zM34.2 230.7h194.2M34.2 236.1h194.2"/>
<path d="M44.2 225.4v31.9M52.5 225.4v31.9M80.4 225.4v31.9M210.3 225.4v31.9M308.1 222.8l.4 .4M309 222.8l.4 .3M34.2 241.3h194.2M34.2 246.7h194.2M34.2 252h194.2"/>
<circle cx="106.1" cy="75" r="3.7"/>
<circle cx="128.8" cy="62.8" r="3.7"/>
<circle cx="84.1" cy="91.1" r="3.8"/>
<circle cx="162.7" cy="81.2" r="3.8"/>
<circle cx="38.4" cy="114.2" r="3.8"/>
<circle cx="204.7" cy="106.1" r="3.7"/>
<circle cx="221.6" cy="109.5" r="3.8"/>
<circle cx="252.8" cy="112.4" r="3.7"/>
<circle cx="336.4" cy="232.9" r="3.8"/>
</g>
<g fill="#000">
<circle cx="122.8" cy="93.8" r=".18"/>
<circle cx="211.4" cy="116.8" r=".18"/>
<circle cx="214.9" cy="118.9" r=".18"/>
<circle cx="53.1" cy="150.3" r=".18"/>
<circle cx="60.2" cy="146.2" r=".18"/>
<circle cx="88" cy="175.4" r=".18"/>
<circle cx="92.3" cy="172.9" r=".18"/>
<circle cx="96.6" cy="170.5" r=".18"/>
<circle cx="99.3" cy="168.8" r=".18"/>
<circle cx="99.4" cy="168.8" r=".18"/>
<circle cx="312.1" cy="226.4" r=".18"/>
</g>
<g fill="none" stroke="#000" stroke-width=".71">
<path d="M10.1 9.9h400v277.1h-400zM70.1 6.5v3.4M140.1 6.5v3.4M207.2 5h5.8l-2.9 4.9zM210.1 0v9.9M280.1 6.5v3.4M350.1 6.5v3.4M6.7 74.2h3.4M410.1 74.2h3.5M.1 148.5h10M5.1 145.6l5 2.9-5 2.9zM410.1 148.5h10"/>
<path d="M410.1 148.5l5-2.9v5.8zM6.7 222.7h3.4M410.1 222.7h3.5M70.1 287v3.4M140.1 287v3.4M210.1 287v10M210.1 287l2.9 5h-5.8zM280.1 287v3.4M350.1 287v3.4"/>
</g>
<g fill="none" stroke="#000" stroke-width=".51">
<path d="M269.8 249.5h40.3M270.1 242h140v45h-140zM270.1 257h140M303.2 257v16M310.1 242v15M350.1 257v30M390.1 257v12M270.1 265h33.1M270.1 273h80M350.1 269h60M350.1 263h60M350.1 280.5h60"/>
<path d="M370.1 280.5v6.5M390.1 280.5v6.5"/>
</g>
<g fill="#000">
<path d="M137.5 75.4l.1 .5zM137.4 75.1l.2 .8zM137.2 74.9l.4 1zM137 74.8l.6 1.1zM136.7 74.7l.9 1.2zM136.5 74.6l.2 .1 .9 1.2zM136.2 74.6h.3l1.1 1.3zM135.9 74.7l.3-.1 1.4 1.3zM135.7 74.8l.2-.1 1.7 1.2zM135.5 75l.2-.2 1.9 1.1zM135.5 75l2.1 .9-2.3-.7zM135.3 75.2l2.3 .7-2.4-.4z"/>
<path d="M135.2 76.3l2.4-.4-2.3 .6zM135.3 76.5l2.3-.6-2.1 .9zM135.5 76.8l2.1-.9-1.9 1zM135.7 76.9l1.9-1-1.7 1.1zM135.9 77l1.7-1.1-1.4 1.2zM136.2 77.1l1.4-1.2-1.1 1.2zM137.6 75.9l-.9 1.2h-.2zM137.6 75.9l-.9 1.2zM137.6 75.9l-.6 1.1zM137.6 75.9l-.4 .9zM137.6 75.9l-.2 .7zM137.6 75.9l-.1 .5z"/>
<path d="M137.6 75.9v.3zM121.4 88.6l.1 .5zM121.2 88.3l.3 .8zM121 88.2l.5 .9zM120.8 88l.7 1.1zM120.6 87.9l.9 1.2zM120.3 87.9h.3l.9 1.2zM120 87.9h.3l1.2 1.2zM119.7 87.9h.3l1.5 1.2zM119.5 88.1l.2-.2 1.8 1.2zM119.3 88.3l.2-.2 2 1zM119.3 88.3l2.2 .8-2.3-.6z"/>
<path d="M119.2 88.5l2.3 .6-2.5-.4zM119 89.5l2.5-.4-2.3 .7zM119.2 89.8l2.3-.7-2.2 .9zM119.3 90l2.2-.9-2 1.1zM119.5 90.2l2-1.1-1.8 1.2zM119.7 90.3l1.8-1.2-1.5 1.2zM120 90.3l1.5-1.2-1.2 1.2zM121.5 89.1l-.9 1.2h-.3zM121.5 89.1l-.9 1.2zM121.5 89.1l-.7 1.1zM121.5 89.1l-.5 1zM121.5 89.1l-.3 .8z"/>
<path d="M121.5 89.1l-.1 .6zM121.5 89.1l-.1 .3zM146.5 96.7l.7 .8-2.1 1.3zM106.2 111.5l.1 .6zM106 111.3l.3 .8zM105.8 111.1l.5 1zM105.6 110.9l.7 1.2zM105.4 110.8l.2 .1 .7 1.2zM105.1 110.8h.3l.9 1.3zM104.8 110.8h.3l1.2 1.3zM104.6 110.9l.2-.1 1.5 1.3zM104.3 111l.3-.1 1.7 1.2z"/>
<path d="M104.1 111.2l.2-.2 2 1.1zM104.1 111.2l2.2 .9-2.3-.7zM104 111.4l2.3 .7-2.5-.5zM103.8 112.4l2.5-.3-2.3 .6zM104 112.7l2.3-.6-2.2 .8zM104.1 112.9l2.2-.8-2 1zM104.3 113.1l2-1-1.7 1.1zM104.6 113.2l1.7-1.1-1.5 1.2zM104.8 113.3l1.5-1.2-1.2 1.2zM106.3 112.1l-.9 1.1-.3 .1zM106.3 112.1l-.9 1.1zM106.3 112.1l-.7 1.1z"/>
<path d="M106.3 112.1l-.5 .9zM106.3 112.1l-.3 .7zM106.3 112.1l-.1 .5zM106.3 112.1l-.1 .2zM212.8 118.9l.1 .5zM212.7 118.7l.2 .7zM212.5 118.4l.4 1zM212.3 118.3l.6 1.1zM212 118.2l.3 .1 .6 1.1zM211.7 118.2h.3l.9 1.2zM211.5 118.2h.2l1.2 1.2zM211.2 118.2h.3l1.4 1.2z"/>
<path d="M211 118.4l.2-.2 1.7 1.2zM210.8 118.5l.2-.1 1.9 1zM210.8 118.5l2.1 .9-2.3-.7zM210.6 118.7l2.3 .7-2.4-.4zM210.5 119.8l2.4-.4-2.3 .7zM210.6 120.1l2.3-.7-2.1 .9zM210.8 120.3l2.1-.9-1.9 1zM211 120.4l1.9-1-1.7 1.2zM211.2 120.6l1.7-1.2-1.4 1.2zM211.5 120.6l1.4-1.2-1.2 1.2zM212.9 119.4l-.9 1.2h-.3zM212.9 119.4l-.6 1.1-.3 .1z"/>
<path d="M212.9 119.4l-.6 1.1zM212.9 119.4l-.4 1zM212.9 119.4l-.2 .7zM212.9 119.4l-.1 .5zM212.9 119.4v.3zM52.6 126.7l.1 .6zM52.5 126.5l.2 .8zM52.3 126.3l.4 1zM52.1 126.2l.6 1.1zM51.8 126.1l.9 1.2zM51.6 126l.2 .1 .9 1.2zM51.3 126h.3l1.1 1.3z"/>
<path d="M51 126.1l.3-.1 1.4 1.3zM50.8 126.2l.2-.1 1.7 1.2zM50.6 126.4l.2-.2 1.9 1.1zM50.6 126.4l2.1 .9-2.3-.7zM50.4 126.6l2.3 .7-2.4-.4zM50.3 127.7l2.4-.4-2.3 .6zM50.4 127.9l2.3-.6-2.1 .8zM50.6 128.1l2.1-.8-1.9 1zM50.8 128.3l1.9-1-1.7 1.1zM51 128.4l1.7-1.1-1.4 1.2zM51.3 128.5l1.4-1.2-1.1 1.2zM52.7 127.3l-.9 1.2h-.2z"/>
<path d="M52.7 127.3l-.9 1.2zM52.7 127.3l-.6 1.1zM52.7 127.3l-.4 .9zM52.7 127.3l-.2 .7zM52.7 127.3l-.1 .5zM52.7 127.3v.3zM188.9 121.2l.7 .8-2.1 1.4zM267.8 125.7l.1 .5zM267.6 125.5l.3 .7zM267.5 125.3l.4 .9zM267.2 125.1l.7 1.1zM267 125.1l.9 1.1z"/>
<path d="M266.7 125l.3 .1 .9 1.1zM266.4 125h.3l1.2 1.2zM266.2 125.1l.2-.1 1.5 1.2zM266 125.2l.2-.1 1.7 1.1zM265.8 125.4l.2-.2 1.9 1zM265.8 125.4l2.1 .8-2.3-.6zM265.6 125.6l2.3 .6-2.4-.3zM265.5 126.7l2.4-.5-2.3 .7zM265.6 126.9l2.3-.7-2.1 .9zM265.8 127.1l2.1-.9-1.9 1.1zM266 127.3l1.9-1.1-1.7 1.2zM266.2 127.4l1.7-1.2-1.5 1.3z"/>
<path d="M266.4 127.5l1.5-1.3-1.2 1.3zM267.9 126.2l-1.2 1.3zM267.9 126.2l-.9 1.2zM267.9 126.2l-.7 1.1zM267.9 126.2l-.4 1zM267.9 126.2l-.3 .8zM267.9 126.2l-.1 .6zM267.9 126.2v.3zM294.3 138.7l1 .1-.9 2.4zM327.4 217.2l1.7 1.9-.9 .5z"/>
</g>
<path d="M135.2 75.7h2.4M103.8 112.2h2.5M210.5 119.6h2.4M50.2 127.1h2.5M265.4 126h2.5" fill="none" stroke="#000" stroke-width=".38"/>
<path d="M135.2 76.1h2.4M119 88.9h2.5M119 89.3h2.5M103.8 111.8h2.5M210.5 119.2h2.4M50.2 127.5h2.5M265.4 126.4h2.5" fill="none" stroke="#000" stroke-width=".42"/>
<text font-size="12.6" x="64.3" y="26.3">ESTRUCTURA SOLDADA DE SUELO TRASERO SILVER V26</text>
<g font-size="9.4">
<text x="134.1" y="38.1">SIL-026-SSTR-04 (1 UNIDAD SOLDADA)</text>
<text x="185" y="48.9">ID REF: 2116</text>
</g>
<g font-size="7.9">
<text x="204.2" y="83.1">SIL-026-SSTR-04</text>
<text x="219.8" y="92">( 1 : 5 )</text>
</g>
<text font-size="6.3" x="301.5" y="100.9">Colisos para la soldadura del tubo y chapa</text>
<g font-size="4.7">
<text x="304.6" y="261.2">Plano fabricación</text>
<text x="304.6" y="266.6">estructura suelo</text>
<text x="304.6" y="272">trasero SILVER V026</text>
</g>
<g font-size="4.2">
<text x="34" y="9.6">6</text>
<text x="104" y="9.6">5</text>
<text x="174" y="9.6">4</text>
<text x="244" y="9.6">3</text>
<text x="314" y="9.6">2</text>
<text x="384" y="9.6">1</text>
<text x="6.8" y="38.7">D</text>
<text x="410.6" y="38.7">D</text>
<text x="7" y="112.9">C</text>
<text x="410.8" y="112.9">C</text>
<text x="7" y="187.1">B</text>
<text x="410.8" y="187.1">B</text>
<text x="7" y="261.4">A</text>
<text x="410.8" y="261.4">A</text>
<text x="34" y="290.4">6</text>
<text x="104" y="290.4">5</text>
<text x="174" y="290.4">4</text>
<text x="244" y="290.4">3</text>
<text x="314" y="290.4">2</text>
<text x="384" y="290.4">1</text>
</g>
<g font-size="3.9">
<text x="127.9" y="64.1">3</text>
<text x="105.1" y="76.3">3</text>
<text x="161.7" y="82.5">1</text>
<text x="83.1" y="92.4">5</text>
<text x="203.8" y="107.4">1</text>
<text x="220.6" y="110.8">3</text>
<text x="251.8" y="113.7">2</text>
<text x="37.4" y="115.4">2</text>
<text x="35.1" y="229.4">ITEM</text>
<text x="45.2" y="229.4">QTY</text>
<text x="54.5" y="229.4">PART NUMBER</text>
<text x="134.7" y="229.4">DESCRIPTION</text>
<text x="211.3" y="229.4">MASS (kg)</text>
<text x="38.2" y="234.7">1</text>
<text x="38.2" y="239.9">2</text>
<text x="47.4" y="234.7">2</text>
<text x="47.4" y="239.9">1</text>
<text x="53.4" y="234.7">DIN929 M16</text>
<text x="53.4" y="239.9">SIL-026-CST-02</text>
<text x="81.3" y="234.7">Tuerca hexagonal para soldar</text>
<text x="211.3" y="234.7">0,03</text>
<text x="211.3" y="239.9">1,14</text>
<text x="335.4" y="234.1">5</text>
<text x="38.2" y="245.3">3</text>
<text x="47.4" y="245.3">4</text>
<text x="53.4" y="245.3">SIL-026-KRSP-03</text>
<text x="81.3" y="240.1">Estructura de suelo trasero. Chapa 3 mm</text>
<text x="81.3" y="245.4">Cartela de refuerzo de unión de suelo delantero y trasero. Chapa espesor 2 mm</text>
<text x="211.3" y="245.3">0,03</text>
<text x="38.2" y="250.6">4</text>
<text x="47.4" y="250.6">2</text>
<text x="53.4" y="250.6">SIL-026-KRST-01</text>
<text x="81.3" y="250.7">Cartela de refuerzo de parte trasera del suelo. Chapa de espesor 3 mm</text>
<text x="211.3" y="250.6">0,07</text>
<text x="38.2" y="255.9">5</text>
<text x="47.4" y="255.9">1</text>
<text x="53.4" y="255.9">SIL-026-SFRT-02</text>
<text x="81.3" y="256">Estructura tubular parte trasera suelo</text>
<text x="211.3" y="255.9">6,43</text>
<text x="358.5" y="275">SIL-026-SSTR-04-MET01</text>
<text x="358.5" y="279.4">2116</text>
</g>
<g font-size="3.1">
<text x="312.7" y="246.8">Tolerancias para dimensiones lineales y angulares sin indicación individual</text>
<text x="312.7" y="250.4">de tolerancia, según ISO 2768-1:1989</text>
<text x="312.7" y="254">Zonas de rugosidad no especificada, Ra 3.2</text>
<text x="377.7" y="285.6">A3</text>
<text x="397" y="285.9">1 /6</text>
</g>
<g font-size="2.4">
<text x="271.2" y="244.4">MATERIAL:</text>
<text x="271.3" y="252">ACABADO SUPERFICIAL:</text>
<text x="271.3" y="254.6">Negro satinado liso</text>
<text x="271.2" y="259.7">SCALE:</text>
<text x="350.6" y="260.8">DRAWN: Carlos Ruiz Madrigal</text>
<text x="391.2" y="260.6">09/06/2015</text>
<text x="350.6" y="267">CHECKED: Antonio Garcia</text>
<text x="391.2" y="266.7">09/06/2015</text>
<text x="350.6" y="271.4">DWG NO:</text>
<text x="350.8" y="276.9">Id. Ref:</text>
<text x="350.8" y="282.8">REV</text>
<text x="371.2" y="282.9">SIZE</text>
<text x="390.9" y="282.9">SHEET</text>
</g>
</svg>
